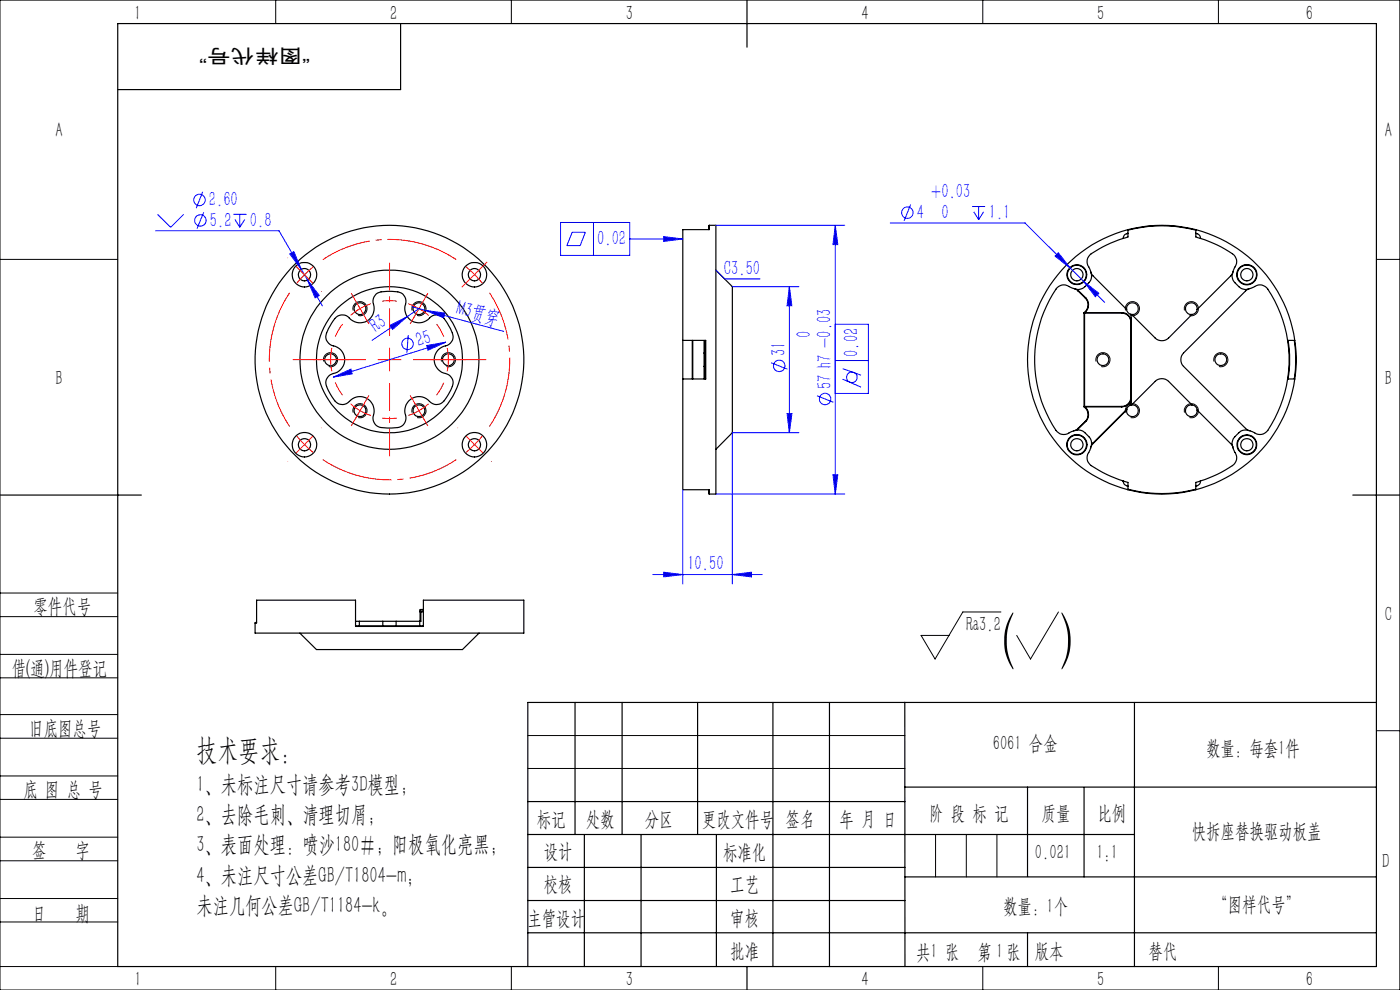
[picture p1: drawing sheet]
<svg xmlns="http://www.w3.org/2000/svg" width="297mm" height="210mm" viewBox="0 0 297 210" stroke-linecap="round" stroke-linejoin="round" font-family="sans-serif">
<g fill="none" stroke="#000" stroke-width=".25">
<path d="M25 5h267v200h-267zM85 5v14h-60M158.5 0v10M150.5 47.8v.9h-5.6v23.5M150.5 47.8h1.4v57h-1.4M150.5 47.8l-.1 .9M151.9 57.3l3.5 3.5v31l-3.5 3.5M231.5 57.8a2.06 2.06 0 0 1-.5 2.2l-.8 .8a2.06 2.06 0 0 1-2.2 .5M231.5 57.8l.3 .7 7.2 7.1M238.3 50.6a24.6 24.6 0 0 0-7.1 3.5 2.48 2.48 0 0 0 0 3.1l.3 .6M239.3 48.7a28.5 28.5 0 0 0-21.3 27.6 28.5 28.5 0 0 0 21.3 27.6M239.3 49.5a1.39 1.39 0 0 0-1 1.1"/>
<path d="M239.3 48.7v1.6l-1 .3M239.3 48.8a28.7 28.7 0 0 1 14.4 0M239.3 48.7a28.7 28.7 0 0 1 14.4 0M253.7 49.5a1.32 1.32 0 0 1 1 1.1M253.7 48.7a28.5 28.5 0 0 1 21 23.5M253.7 48.7v1.6l1 .3M254.7 50.6a20.2 20.2 0 0 1 7.3 3.8 2.75 2.75 0 0 1-.3 2.8l-.2 .6M261.5 57.8a2.06 2.06 0 0 0 .5 2.2l.8 .8a2.06 2.06 0 0 0 2.1 .5M261.5 57.8l-.4 .7-7.1 7.1M71.3 67.3a2.1 2.1 0 0 1 3.1 .5 3.1 3.1 0 0 0 3.8 0 3.1 3.1 0 0 0 .9-3.7 2.15 2.15 0 0 1 2.6-2.3 7.1 7.1 0 0 1 3.7 .6l.6 1 .1 .7a3.1 3.1 0 0 0 1.3 4 3.1 3.1 0 0 0 4-.9 2.21 2.21 0 0 1 3.3 1.1 6.8 6.8 0 0 1 1.4 3.5l-.3 .7a2.17 2.17 0 0 1-1.7 1 3.1 3.1 0 0 0-2 3.2 3.1 3.1 0 0 0 2.8 2.7 2.17 2.17 0 0 1 .7 3.4 7 7 0 0 1-2.3 2.9 2.19 2.19 0 0 1-2.5-.9 3 3 0 0 0-3.8 0 3 3 0 0 0-.9 3.7 2.15 2.15 0 0 1-2.6 2.3 8.9 8.9 0 0 1-3.4-.4 2.17 2.17 0 0 1-.8-2.8 3.1 3.1 0 0 0-1.8-3.3 3.1 3.1 0 0 0-3.7 1.1 2.16 2.16 0 0 1-3.3-1.1 6.8 6.8 0 0 1-1.4-3.5l.4-.7a3.4 3.4 0 0 1 2.1-1.2 3 3 0 0 0 1.5-3.3 3 3 0 0 0-2.8-2.3 2.21 2.21 0 0 1-.7-3.5zM144.9 72.2h4.8v8.2h-4.8M144.9 72.2v8.2"/>
<path d="M146.9 72.2v8.2M147 72.2v8.2M149.4 74.9v2.8M149.4 72.2v2.7M149.4 77.7v2.7M149.4 74.9h.2M149.4 77.7h.2M149.6 72.2v8.2M228 61.3l-.8-.3a2.14 2.14 0 0 0-3.2 .3 26.9 26.9 0 0 0 .3 30.3 2.41 2.41 0 0 0 3.1-.1l.6-.2M228 61.3l.7 .4M228.5 61.4l.3 .3M228.7 61.7l1.6 1.5"/>
<path d="M228.8 61.7h-.1M228.8 61.7l1.5 1.5M230.1 66.3l-.1 .1h8M230.1 66.3v20M230.1 66.3h7.9M230.3 63.2a2.05 2.05 0 0 1-.3 3.1v20a2.01 2.01 0 0 1 .3 3.1M230.3 63.2a2.14 2.14 0 0 1-.1 3.1M230.3 63.2h.1M238 66.4a1.93 1.93 0 0 1 1.9 1.9M238 66.3a1.82 1.82 0 0 1 1.9 2M238 66.3v.1M239 65.6a1.28 1.28 0 0 0 .8 1.1"/>
<path d="M239 65.6a1.25 1.25 0 0 1 1.2-1.4 1.25 1.25 0 0 1 1.3 1.3 1.25 1.25 0 0 1-1.4 1.2M239.8 66.7l.2 .6v17.9M239.8 66.7h.3M239.9 68.3v16M240.1 66.7l5 5a2.05 2.05 0 0 0 2.8 0l5-5M254 65.6a1.24 1.24 0 0 1-1.1 1.1M254 65.6a1.25 1.25 0 0 0-1.2-1.4 1.25 1.25 0 0 0-1.3 1.3 1.25 1.25 0 0 0 1.4 1.2M264.9 61.3l.9-.3a2.14 2.14 0 0 1 3.2 .3 27.2 27.2 0 0 1 4.2 10.9M264.9 61.3l-.6 .4-13.2 13.2a2.05 2.05 0 0 0 0 2.8l13.2 13.2 .6 .4M273.2 72.2a26.5 26.5 0 0 1 0 8.2M273.2 72.2h1.5M273.3 72.2a26.5 26.5 0 0 1 0 8.2"/>
<path d="M274.6 72.2a26.5 26.5 0 0 1 0 8.2M274.7 72.2a26.5 26.5 0 0 1 0 8.2M144.9 80.4v23.5h5.6v.9M228 91.3a2.06 2.06 0 0 1 2.2 .5l.8 .8a2.06 2.06 0 0 1 .5 2.1M228.7 90.9l-.7 .4M228.7 90.9h.1M228.8 90.9l-.3 .3M230.1 86.3h7.9M230.2 86.3a2.13 2.13 0 0 1 .1 3.1M230.3 89.4l-1.6 1.5M230.3 89.4h.1M230.3 89.4l-1.5 1.5"/>
<path d="M231.5 94.7l-.4 .9a2.17 2.17 0 0 0 .4 3.2 26.4 26.4 0 0 0 6.8 3.2M231.8 94l-.2 .3M231.8 94l.1 .1M231.9 94.1l-.4 .6M238 86.2h-8l.1 .1M238 86.2v.1M239 87l-7.1 7.1M239 86.8v.2M239 86.8l-7.2 7.2M239.7 86l-.4 .3-.3 .5M239.8 86h-.1M239.9 84.3a1.93 1.93 0 0 1-1.9 1.9"/>
<path d="M239.9 84.3a1.85 1.85 0 0 1-1.9 2M239.9 85.2l-.2 .8M239.9 84.9v.3M239.9 85.2h.1M240 85.2l-.2 .8M240.1 85.9l5-5a2.05 2.05 0 0 1 2.8 0l5 5M240.1 85.9l-.3 .1M240.1 85.9a1.25 1.25 0 0 1 1.4 1.2 1.25 1.25 0 0 1-1.3 1.3 1.25 1.25 0 0 1-1.2-1.4M252.9 85.9a1.23 1.23 0 0 1 1.1 1.1M252.9 85.9a1.25 1.25 0 0 0-1.4 1.2 1.25 1.25 0 0 0 1.3 1.3 1.25 1.25 0 0 0 1.2-1.4M254 87l7.3 7.3 .2 .4M261.5 94.7l.3 .9a2.25 2.25 0 0 1-1.1 3.7l-2.5 1.3-3.5 1.4"/>
<path d="M264.9 91.3a2.06 2.06 0 0 0-2.1 .5l-.8 .8a2.06 2.06 0 0 0-.5 2.1M273.2 80.4a26.6 26.6 0 0 1-4.5 11.2 2.48 2.48 0 0 1-3.1-.1l-.7-.2M273.2 80.4h1.5M274.7 80.4a28.5 28.5 0 0 1-21 23.5M0 105h30M150.4 103.9l.1 .9M238.3 102.1a1.17 1.17 0 0 0 1 1M238.3 102l1 .3v1.6M238.3 102v.1M239.3 103.8a28.7 28.7 0 0 0 14.4 0M239.3 103.9a28.7 28.7 0 0 0 14.4 0M254.7 102.1a1.12 1.12 0 0 1-1 1"/>
<path d="M254.7 102l-1 .3v1.6M254.7 102v.1M287 105h10M54.4 127.3h21v5.6h14.4v-5.6h21.3v7h-57v-2.2h.3zM54.4 132l-.3 .1M63.6 134.3l3.5 3.5h31l3.5-3.5M75.4 132.8h14.4M75.4 131.8h.8M76.2 131.8v1M76.2 131.8h5M81.2 131.8h2.8M81.2 131.8v1"/>
<path d="M84 131.8h5M84 131.8v1M89 131.8v1M89.1 129.4h.7M89.1 129.8h.2M89.1 129.4v2.4M89.3 129.8v2h-.3M89.3 129.8h.5M89.8 129.3l-.7 .1M122 149v28M132 149v28M148 149v28"/>
<path d="M164 149v56M176 149v56M191.9 149l.1 56M240.7 149v56M292 149h-180v56M112 177h128.7M112 170h80M124 177v28M136 177v28M152 177v28M191.9 167h100.1M218 167v18.9"/>
<path d="M230 167v19M112 197.9h180M112 184h80M112 191h80M192 186h100M218 197.9v7.1M158.5 205v5"/>
<circle cx="64.6" cy="58.3" r="1.3"/>
<circle cx="64.6" cy="58.3" r="2.61"/>
<circle cx="100.6" cy="58.3" r="1.3"/>
<circle cx="100.6" cy="58.3" r="2.61"/>
<circle cx="228.4" cy="58.3" r="2.1"/>
<circle cx="228.5" cy="58.3" r="2"/>
<circle cx="228.5" cy="58.3" r="1.3"/>
<circle cx="264.5" cy="58.3" r="2.15"/>
<circle cx="264.5" cy="58.3" r="2.04"/>
<circle cx="264.5" cy="58.3" r="1.3"/>
<circle cx="70.1" cy="76.3" r="1.26"/>
<circle cx="76.4" cy="65.5" r="1.25"/>
<circle cx="82.6" cy="76.3" r="19"/>
<circle cx="82.6" cy="76.3" r="28.5"/>
<circle cx="82.6" cy="76.3" r="15.5"/>
<circle cx="88.9" cy="65.5" r="1.25"/>
<circle cx="95.1" cy="76.3" r="1.26"/>
<circle cx="234" cy="76.3" r="1.24"/>
<circle cx="259" cy="76.3" r="1.24"/>
<circle cx="64.6" cy="94.3" r="2.61"/>
<circle cx="64.6" cy="94.3" r="1.3"/>
<circle cx="76.4" cy="87.1" r="1.25"/>
<circle cx="88.9" cy="87.1" r="1.25"/>
<circle cx="100.6" cy="94.3" r="1.3"/>
<circle cx="100.6" cy="94.3" r="2.61"/>
<circle cx="228.4" cy="94.3" r="2.05"/>
<circle cx="228.5" cy="94.3" r="2.15"/>
<circle cx="228.5" cy="94.3" r="1.3"/>
<circle cx="264.5" cy="94.3" r="1.99"/>
<circle cx="264.5" cy="94.3" r="1.3"/>
<circle cx="264.5" cy="94.3" r="2.1"/>
</g>
<g fill="none" stroke="#00f" stroke-width=".21">
<path d="M33 49h26.2l9.2 15.9M33.4 45.5l2.8 2.7 2.7-2.7M43 40.7l-1.4 3.5M43.2 45l-1.4 3.5M49.5 45.5h2.8M49.8 46.6l1.1 1.6M50.9 45.5v2.7M51.9 46.6l-1 1.6M61.5 53.9l.8-.5 1.6 3.7zM65.2 59.4l2.5 3.3-.8 .5zM118.9 47.2h14.7v7h-14.7zM121.4 49.3h2.8l-1.1 2.8h-2.8z"/>
<path d="M125.9 47.2v7M133.6 50.7h11.3M140.8 50.2l4.1 .5-4.1 .5zM151.9 47.8h27.3M151.9 57.3l1.8 1.9h7.6M177.2 47.8v57M177.2 47.8l.5 4.1h-1zM188.8 47.3h28.7l16.9 16.9M193.2 43.4l-1.4 3.4M206.2 43.8h2.8M206.6 44.9l1 1.7M207.6 43.8v2.8"/>
<path d="M208.7 44.9l-1.1 1.7M223.8 54.3l.7-.7 2.5 3.3zM229.9 59.7l3.2 2.5-.7 .7zM82.7 69l3.7-1.8-3.1 2.7zM86.4 67.2l-7.5 5M86.6 71.1l-.3 3.7M87.4 65.1l19.5 5.2M88.9 65.5l-2.5 1.7M90.3 65.9l4.1 .5-.3 1zM90.5 73.3l4-.7-3.7 1.7zM94.5 72.6l-23.8 7.4M155.4 60.8h14.1"/>
<path d="M163.6 76.9l3.4 1.4M167.5 60.8v31M167.5 60.8l.5 4.1h-1zM177.2 68.8h7v14.7h-7M177.2 76.5h7M178.8 78.2l3.9 1.4M70.7 80l3.7-1.7 .3 1zM167 87.7h1l-.5 4.1zM169.5 91.8h-14.1v32.1M173.3 84l3.5 1.3M178.8 80.4l3.9 1.7M144.9 103.9v20"/>
<path d="M151.9 104.8h27.3M176.7 100.7h1l-.5 4.1zM138.5 121.9h23.2M140.8 121.4l4.1 .5-4.1 .5zM155.4 121.9l4-.5v1z"/>
<circle cx="42.3" cy="42.4" r="1.21"/>
<circle cx="42.5" cy="46.8" r="1.21"/>
<circle cx="192.5" cy="45.1" r="1.22"/>
<circle cx="86.5" cy="72.9" r="1.21"/>
<circle cx="165.3" cy="77.6" r="1.2"/>
<circle cx="175" cy="84.6" r="1.21"/>
<circle cx="180.7" cy="80" r="1.13"/>
</g>
<g fill="none" stroke="#000" stroke-width=".21">
<path d="M0 0h297v210h-297zM58.5 0v5M108.5 0v5M208.5 0v5M258.5 0v5M0 55h25M292 55h5M68.7 76.7a1.5 1.5 0 0 1 1.3-1.9 1.5 1.5 0 0 1 1.6 1.6 1.5 1.5 0 0 1-1.9 1.3M74.9 65.9a1.5 1.5 0 0 1 1.3-1.9 1.5 1.5 0 0 1 1.7 1.6 1.5 1.5 0 0 1-1.9 1.3M87.4 65.9a1.5 1.5 0 0 1 1.3-1.9 1.5 1.5 0 0 1 1.7 1.6 1.5 1.5 0 0 1-1.9 1.3M93.7 76.7a1.51 1.51 0 0 1 1.3-1.9 1.51 1.51 0 0 1 1.6 1.6 1.51 1.51 0 0 1-1.9 1.3M232.5 76.7a1.51 1.51 0 0 1 1.3-1.9 1.51 1.51 0 0 1 1.7 1.6 1.51 1.51 0 0 1-1.9 1.3"/>
<path d="M238.8 65.9a1.5 1.5 0 0 1 1.3-1.9 1.5 1.5 0 0 1 1.6 1.6 1.5 1.5 0 0 1-1.8 1.3M251.3 65.9a1.5 1.5 0 0 1 1.3-1.9 1.5 1.5 0 0 1 1.6 1.6 1.5 1.5 0 0 1-1.9 1.3M257.5 76.7a1.5 1.5 0 0 1 1.3-1.9 1.5 1.5 0 0 1 1.7 1.6 1.5 1.5 0 0 1-1.9 1.3M74.9 87.5a1.5 1.5 0 0 1 1.3-1.9 1.5 1.5 0 0 1 1.7 1.7 1.5 1.5 0 0 1-1.9 1.3M87.4 87.5a1.5 1.5 0 0 1 1.3-1.9 1.5 1.5 0 0 1 1.7 1.7 1.5 1.5 0 0 1-1.9 1.3M238.8 87.5a1.5 1.5 0 0 1 1.3-1.9 1.5 1.5 0 0 1 1.6 1.7 1.5 1.5 0 0 1-1.8 1.3M251.3 87.5a1.5 1.5 0 0 1 1.3-1.9 1.5 1.5 0 0 1 1.6 1.7 1.5 1.5 0 0 1-1.9 1.3M0 138.8h25M0 125.8h25M0 130.8h25M212.3 129.8h-8l-5.9 10-3-5h5.9M224.5 129.8l-5.9 10-2.9-5"/>
<path d="M0 143.8h25M0 156.6h25M0 151.6h25M112 156h80M292 155h5M0 169.6h25M0 164.6h25M0 177.6h25M112 163h80M198.5 177v9M205 177v9M211.5 177v9"/>
<path d="M0 182.6h25M0 190.6h25M0 195.6h25M0 205h25M58.5 205v5M108.5 205v5M208.5 205v5M258.5 205v5"/>
</g>
<g fill="none" stroke="#f00" stroke-width=".21" stroke-dasharray="30.5 1.3 1.3 1.3" stroke-linecap="butt">
<path d="M61.1 54.7l-.1-.1M100.7 58.3l-1.9-1.7M100.7 58.3l1.6 1.8M100.7 58.3l1.7-1.8M100.7 58.3l-1.8 1.7M102.4 56.5l1-.9M67.6 76.3h-1.2M68.1 61.8l.1 .1M70.1 76.3l.3 2.5M70.1 76.3l.3-2.5M70.1 76.3h-2.5M70.1 76.3h2.5"/>
<path d="M72.6 76.3h1.3M72.7 68.7l-1.6 2.7M75.1 63.3l-.6-1.1M76.4 65.5l-2 1.4M76.4 65.5l2.3-1.1M76.4 65.5l-1.3-2.2M76.4 65.5l1.2 2.1M77.6 67.6l.7 1.1M82.6 76.3v-2.5M82.6 76.3h-2.5M82.6 76.3v2.5M82.6 76.3h2.5"/>
<path d="M84.2 63.9h-3.1M87.6 67.6l-.6 1.1M88.9 65.5l-2.3-1.1M88.9 65.5l2 1.4M88.9 65.5l1.2-2.2M88.9 65.5l-1.3 2.1M90.1 63.3l.7-1.1M92.6 76.3h-1.2M94.2 71.4l-1.6-2.7M97.6 76.3h1.3M98.9 60l-.9 .9M61.1 97.9h-.1"/>
<path d="M64.6 94.3l1.9 1.7M64.6 94.3l-1.7-1.8M64.6 94.3l-1.8 1.8M64.6 94.3l1.8-1.8M68.1 90.8l.1-.1M71.1 81.2l1.6 2.6M75.1 89.3l-.6 1.1M76.4 87.1l2.3 1M76.4 87.1l-2-1.4M76.4 87.1l-1.3 2.2M76.4 87.1l1.2-2.2M77.6 84.9l.7-1"/>
<path d="M81.1 88.7h3.1M87.6 84.9l-.6-1M88.9 87.1l2-1.4M88.9 87.1l-2.3 1M88.9 87.1l1.2 2.2M88.9 87.1l-1.3-2.2M90.1 89.3l.7 1.1M92.6 83.8l1.6-2.6M97.1 90.8v-.1M100.7 94.3l1.6-1.8M100.7 94.3l-1.9 1.7M100.7 94.3l1.7 1.8"/>
<path d="M100.7 94.3l-1.8-1.8M104.2 97.9h.1"/>
</g>
<path d="M96.8 55.1a25.5 25.5 0 0 0-28.3 0M61.4 62.1a25.5 25.5 0 0 0 0 28.4M68.5 97.5a25.5 25.5 0 0 0 28.3 0M103.8 90.5a25.5 25.5 0 0 0 0-28.4" fill="none" stroke="#f00" stroke-width=".21" stroke-dasharray="30.5 1.3 1.3 1.3" stroke-dashoffset="15" stroke-linecap="butt"/>
<path d="M62.8 56.5l3.6 3.5M66.4 56.6l-3.5 3.5M92.6 76.3h5M94.9 73.8a12.6 12.6 0 0 1 0 5" fill="none" stroke="#f00" stroke-width=".21"/>
<path d="M77.6 76.3h-15.5M82.6 71.3v-15.5M87.6 76.3h15.6M82.6 81.3v15.5" fill="none" stroke="#f00" stroke-width=".21" stroke-dasharray="30.5 1.3 1.3 1.3" stroke-dashoffset="24.6" stroke-linecap="butt"/>
<g fill="#00f">
<path d="M140.8 50.2l4.1 .5-4.1 .5z"/>
<path d="M82.7 69l3.7-1.8-3.1 2.7z"/>
<path d="M90.3 65.9l4.1 .5-.3 1z"/>
<path d="M155.4 121.9l4-.5v1zM140.8 121.4l4.1 .5-4.1 .5z"/>
<path d="M65.2 59.4l1.7 3.8 .8-.5zM61.5 53.9l2.4 3.2-1.6-3.7zM229.9 59.7l2.5 3.2 .7-.7zM224.5 53.6l-.7 .7 3.2 2.6z"/>
<path d="M70.7 80l4-.7-.3-1zM90.5 73.3l.3 1 3.7-1.7z"/>
<path d="M167 87.7h1l-.5 4.1zM167.5 60.8l.5 4.1h-1zM176.7 100.7h1l-.5 4.1zM177.2 47.8l.5 4.1h-1z"/>
</g>
<g font-size="12.7">
<text x="212.7" y="139.7">(</text>
<text x="224.9" y="139.7">)</text>
</g>
<text font-size="6.3" x="41.7" y="161.2">技术要求：</text>
<g font-size="4.9">
<text x="41.7" y="167.9">1、未标注尺寸请参考3D模型;</text>
<text x="41.7" y="174.4">2、去除毛刺、清理切屑；</text>
<text x="41.7" y="180.8">3、表面处理：喷沙180#；阳极氧化亮黑；</text>
<text x="41.7" y="187.3">4、未注尺寸公差GB/T1804-m；</text>
<text x="41.7" y="193.7">未注几何公差GB/T1184-k。</text>
</g>
<g font-size="4.4">
<text x="28.5" y="4.1">1</text>
<text x="82.7" y="4.1">2</text>
<text x="132.7" y="4.1">3</text>
<text x="182.7" y="4.1">4</text>
<text x="232.7" y="4.1">5</text>
<text x="277" y="4.1">6</text>
<text x="11.8" y="29.1">A</text>
<text x="293.8" y="29.1">A</text>
<text x="11.8" y="81.6">B</text>
<text x="293.8" y="81.6">B</text>
<text x="7.1" y="130.1">零件代号</text>
<text x="293.8" y="131.6">C</text>
<text x="204.9" y="133.9">Ra3.2</text>
<text x="2.5" y="143.2">借(通)用件登记</text>
<text x="6.2" y="155.8">旧底图总号</text>
<text x="210.6" y="159.1">6061 合金</text>
<text x="255.9" y="160.1">数量：每套1件</text>
<text x="5" y="168.9">底 图 总 号</text>
<text x="197.1" y="173.8">阶 段 标 记</text>
<text x="221" y="173.8">质量</text>
<text x="232.8" y="173.8">比例</text>
<text x="113.9" y="175.2">标记</text>
<text x="124.3" y="175.2">处数</text>
<text x="136.8" y="175.2">分区</text>
<text x="148.9" y="175.2">更改文件号</text>
<text x="166.7" y="175.2">签名</text>
<text x="178.1" y="175.2">年 月 日</text>
<text x="252.8" y="177.8">快拆座替换驱动板盖</text>
<text x="6.8" y="181.9">签</text>
<text x="16" y="181.9">字</text>
<text x="115.3" y="182.1">设计</text>
<text x="153.4" y="182.2">标准化</text>
<text x="219.6" y="182.1">0.021</text>
<text x="232.6" y="182.1">1:1</text>
<text x="293.3" y="184.1">D</text>
<text x="115.3" y="189">校核</text>
<text x="154.9" y="189">工艺</text>
<text x="6.8" y="195.2">日</text>
<text x="16" y="195.2">期</text>
<text x="111.9" y="196.2">主管设计</text>
<text x="154.9" y="196.2">审核</text>
<text x="212.8" y="193.7">数量：1个</text>
<text x="257.4" y="193.2">“图样代号”</text>
<text x="154.9" y="203.1">批准</text>
<text x="194.4" y="203.4">共 张</text>
<text x="197.4" y="203.1">1</text>
<text x="207.4" y="203.4">第 张</text>
<text x="211.3" y="203.1">1</text>
<text x="219.5" y="203.1">版本</text>
<text x="243.6" y="203.1">替代</text>
<text x="28.5" y="209.1">1</text>
<text x="82.8" y="209.1">2</text>
<text x="132.7" y="209.1">3</text>
<text x="182.7" y="209.1">4</text>
<text x="232.7" y="209.1">5</text>
<text x="277" y="209.1">6</text>
</g>
<g font-size="4.4" fill="#00f">
<text x="44.3" y="43.7">2.60</text>
<text x="194.5" y="46.4">4</text>
<text x="197.6" y="42">+0.03</text>
<text x="199.7" y="46.4">0</text>
<text x="209.8" y="46.4">1.1</text>
<text x="44.5" y="48">5.2</text>
<text x="53" y="48">0.8</text>
<text x="126.7" y="52">0.02</text>
<text x="153.6" y="58.3">C3.50</text>
<text x="79.7" y="70.7" transform="rotate(-34 79.7 70.7)">R3</text>
<text x="96.6" y="66.7" transform="rotate(15 96.6 66.7)">M3贯穿</text>
<text x="172" y="71.6" transform="rotate(-90 172 71.6)">0</text>
<text x="88.8" y="73.6" transform="rotate(-17 88.8 73.6)">25</text>
<text x="166.6" y="75.6" transform="rotate(-90 166.6 75.6)">31</text>
<text x="182" y="75.7" transform="rotate(-90 182 75.7)">0.02</text>
<text x="176.4" y="82.6" transform="rotate(-90 176.4 82.6)">57 h7 -0.03</text>
<text x="145.8" y="121">10.50</text>
</g>
<text font-size="4.1" x="65.8" y="10.4" transform="rotate(-180 65.8 10.4)">“图样代号”</text>
</svg>
